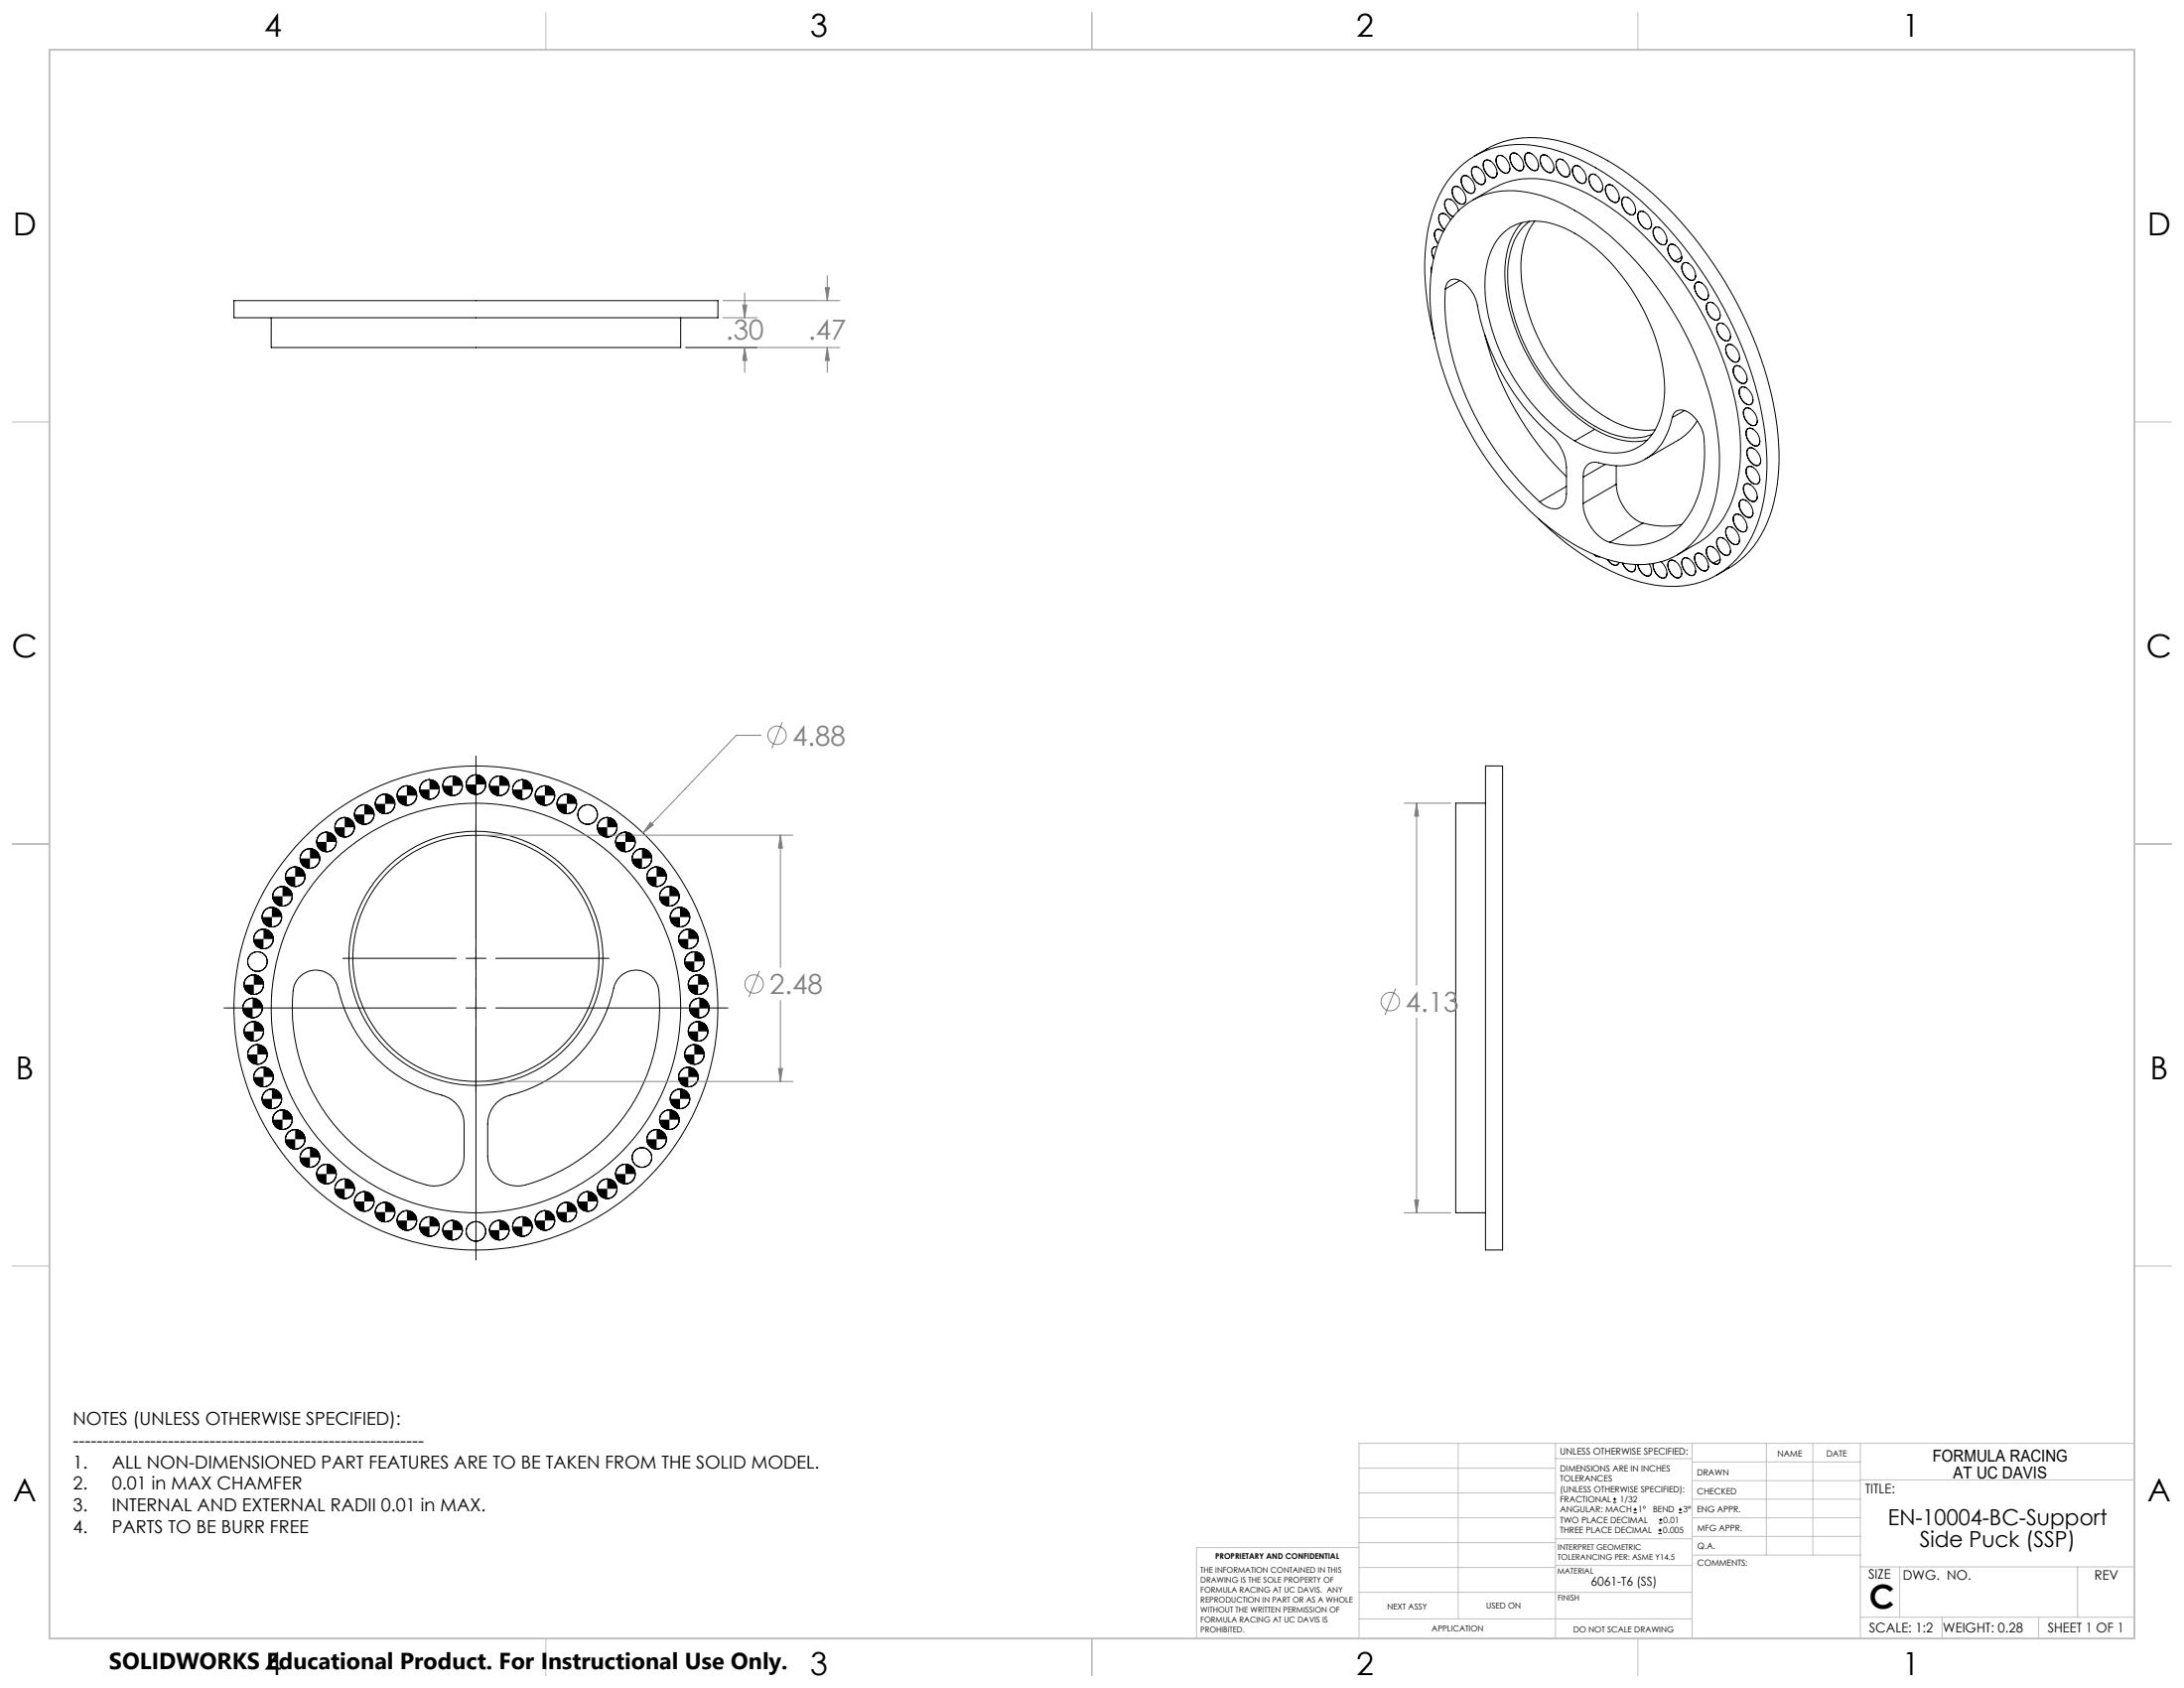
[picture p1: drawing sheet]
<svg xmlns="http://www.w3.org/2000/svg" width="559mm" height="432mm" viewBox="0 0 559 432" stroke-linecap="round" stroke-linejoin="round" font-family="sans-serif">
<g fill="none" stroke="#000" stroke-width=".25">
<path d="M377.3 39.9a25.6 25.6 0 0 1 22.6-3.6 57.5 57.5 0 0 1 23 13.2 101 101 0 0 1 31.8 59.4 48.9 48.9 0 0 1-2.6 24.9 23.1 23.1 0 0 1-9.8 11.5l-3.1 1.8M383.2 39.9a2.18 2.18 0 0 1 2.7 1.7l.4 1a1.24 1.24 0 0 1-.5 1.6 1.24 1.24 0 0 1-1.7-.4 3.5 3.5 0 0 1-1.2-3.6zM384.6 40a1.17 1.17 0 0 0-1.5 0 1.17 1.17 0 0 0-.3 1.5 3 3 0 0 0 2.9 2.7 1.15 1.15 0 0 0 .6-1.2M386.7 39.3a2.22 2.22 0 0 1 2.8 1.6l.3 1a1.23 1.23 0 0 1-.4 1.7 1.23 1.23 0 0 1-1.7-.4 3.4 3.4 0 0 1-1.2-3.6zM388.1 39.4a1.16 1.16 0 0 0-1.5 0 1.16 1.16 0 0 0-.2 1.5 3.4 3.4 0 0 0 2.5 2.8 1.03 1.03 0 0 0 1-1.3M390.5 39.3a1.66 1.66 0 0 1 2.1 .7 2.9 2.9 0 0 1 .7 3.5 2.23 2.23 0 0 1-2.8-1.7l-.4-1.4zM391.9 39.3a1.14 1.14 0 0 0-1.5 .1 1.14 1.14 0 0 0-.2 1.4 3.1 3.1 0 0 0 2.8 2.8 1.16 1.16 0 0 0 .7-1.2M394.4 39.8a2.18 2.18 0 0 1 2.8 1.6l.3 1a1.23 1.23 0 0 1-.4 1.7 1.23 1.23 0 0 1-1.7-.4 3.1 3.1 0 0 1-1-3.9zM395.8 39.9a1.14 1.14 0 0 0-1.4 0 1.14 1.14 0 0 0-.3 1.4 3.1 3.1 0 0 0 2.8 2.8 1.16 1.16 0 0 0 .7-1.2M368.8 58.9a1.17 1.17 0 0 0-1.5 .1 1.17 1.17 0 0 0-.2 1.4l.8 1.9a2.76 2.76 0 0 1-.5-3.4 1.57 1.57 0 0 1 1.9 .4M369.9 54.8a1.17 1.17 0 0 0-1.5 .1 1.17 1.17 0 0 0-.2 1.4l.3 1.1 1.1 1.3M371.2 56.2a2.13 2.13 0 0 0-2.7-1.4 2.95 2.95 0 0 0 1 3.9h.1"/>
<path d="M371.4 51.2a1.16 1.16 0 0 0-1.5 0 1.16 1.16 0 0 0-.2 1.4 3.7 3.7 0 0 0 2.1 2.8M371.9 47.9a2.19 2.19 0 0 1 2.8 1.6l.3 1a1.23 1.23 0 0 1-.4 1.6 1.23 1.23 0 0 1-1.7-.3 3.1 3.1 0 0 1-1-3.9zM372.6 54.5a19.7 19.7 0 0 1 19.8-5 48.7 48.7 0 0 1 21 12.2 85.5 85.5 0 0 1 25.9 48.3 41.3 41.3 0 0 1-2.2 22.8 18.9 18.9 0 0 1-21.1 11.4 45.5 45.5 0 0 1-22.8-11.9 85.9 85.9 0 0 1-26.9-50.2 39.6 39.6 0 0 1 2.8-22.4 22.8 22.8 0 0 1 3.5-5.2zM373.2 53.9a3.2 3.2 0 0 0-2.9-3 2.19 2.19 0 0 0 0 3.3l.7 .8 .8 .5M373.3 47.9a1.14 1.14 0 0 0-1.5 0 1.14 1.14 0 0 0-.2 1.5 3.4 3.4 0 0 0 2.5 2.8 1 1 0 0 0 1-1.2M374.2 45.1a1.63 1.63 0 0 1 2.2 .7 2.77 2.77 0 0 1 .6 3.5 2.18 2.18 0 0 1-2.8-1.6l-.3-1.1a1.64 1.64 0 0 1 .3-1.5zM375.6 45.2a1.16 1.16 0 0 0-1.4 0 1.16 1.16 0 0 0-.3 1.4 3.1 3.1 0 0 0 2.8 2.8 1.16 1.16 0 0 0 .7-1.2M376.7 51.2l5.4-3.1a21.7 21.7 0 0 1 17.4-1.3 55.9 55.9 0 0 1 24.3 16.8 85.1 85.1 0 0 1 21.2 45.5 38.4 38.4 0 0 1-3.3 22.1 18.6 18.6 0 0 1-7.2 7.7l-5.4 3.1M376.9 42.8a2.18 2.18 0 0 1 2.8 1.6l.3 1.1a1.24 1.24 0 0 1-.5 1.6 1.24 1.24 0 0 1-1.6-.4 3.4 3.4 0 0 1-1.2-3.6zM378.3 42.9a1.18 1.18 0 0 0-1.5 0 1.18 1.18 0 0 0-.2 1.5 3.1 3.1 0 0 0 2.8 2.8 1.25 1.25 0 0 0 .6-1.3M379.9 41.1a1.63 1.63 0 0 1 2.1 .7 2.77 2.77 0 0 1 .7 3.5 2.18 2.18 0 0 1-2.8-1.6l-.4-1a1.64 1.64 0 0 1 .4-1.6zM381.3 41.1a1.18 1.18 0 0 0-1.5 .1 1.18 1.18 0 0 0-.2 1.5 3.1 3.1 0 0 0 2.8 2.7 1.16 1.16 0 0 0 .6-1.2"/>
<path d="M384.6 59.7a13.1 13.1 0 0 1 14.1-2 40.6 40.6 0 0 1 18.6 16.2 48.3 48.3 0 0 1 8.6 26.4 17.1 17.1 0 0 1-5.5 13.3 13.4 13.4 0 0 1-13.3 1.2 38.8 38.8 0 0 1-17.5-14.6 50 50 0 0 1-9.7-26.4 18.6 18.6 0 0 1 4.7-14.1zM389.4 56.9a17.8 17.8 0 0 0-4.4 12.7 49.5 49.5 0 0 0 11 29.4 41.8 41.8 0 0 0 12 10.8M391.3 56.6a15 15 0 0 0-5.4 11.1 43.5 43.5 0 0 0 7 25.7 42.5 42.5 0 0 0 17.9 17 14.5 14.5 0 0 0 12 .7M392.7 56.6a19.1 19.1 0 0 0-3.5 13.9 49.9 49.9 0 0 0 20.8 35.7 19.1 19.1 0 0 0 13.5 3.7M398.5 40.9a1.61 1.61 0 0 1 2.2 .7 2.82 2.82 0 0 1 .6 3.5 2.21 2.21 0 0 1-2.8-1.6l-.4-1.1a1.54 1.54 0 0 1 .4-1.5zM399.9 41a1.16 1.16 0 0 0-1.5 0 1.16 1.16 0 0 0-.2 1.4 3.2 3.2 0 0 0 2.8 2.8 1.16 1.16 0 0 0 .7-1.2M402.7 42.5a1.63 1.63 0 0 1 2.1 .8 2.77 2.77 0 0 1 .7 3.4 2.18 2.18 0 0 1-2.8-1.6l-.4-1a1.64 1.64 0 0 1 .4-1.6zM404.1 42.6a1.17 1.17 0 0 0-1.5 0 1.17 1.17 0 0 0-.2 1.5 3 3 0 0 0 2.8 2.7 1.15 1.15 0 0 0 .7-1.2M406.9 44.7a2.18 2.18 0 0 1 2.8 1.7l.3 1a1.23 1.23 0 0 1-.4 1.6 1.23 1.23 0 0 1-1.7-.4 3.1 3.1 0 0 1-1-3.9zM408.3 44.8a1.15 1.15 0 0 0-1.5 0 1.15 1.15 0 0 0-.2 1.5 3 3 0 0 0 2.8 2.7 1.15 1.15 0 0 0 .7-1.2M411.1 47.4a2.18 2.18 0 0 1 2.8 1.6l.4 1.1a1.24 1.24 0 0 1-.5 1.6 1.24 1.24 0 0 1-1.7-.4 3.4 3.4 0 0 1-1.2-3.6zM412.5 47.5a1.16 1.16 0 0 0-1.4 0 1.16 1.16 0 0 0-.3 1.5 3.1 3.1 0 0 0 2.8 2.8 1.16 1.16 0 0 0 .7-1.3"/>
<path d="M415.3 50.6a1.63 1.63 0 0 1 2.2 .7 2.9 2.9 0 0 1 .6 3.5 2.18 2.18 0 0 1-2.8-1.6l-.3-1.1a1.64 1.64 0 0 1 .3-1.5zM416.7 50.7a1.16 1.16 0 0 0-1.4 0 1.16 1.16 0 0 0-.3 1.4 3.1 3.1 0 0 0 2.8 2.8 1.16 1.16 0 0 0 .7-1.2M419.4 54.2a2.18 2.18 0 0 1 2.8 1.6l.2 .5a1.5 1.5 0 0 1-.8 2.3 3.2 3.2 0 0 1-2.2-4.4zM420.8 54.3a1.15 1.15 0 0 0-1.5 0 1.15 1.15 0 0 0-.2 1.5 3 3 0 0 0 2.8 2.7 1.15 1.15 0 0 0 .7-1.2M423.3 58.2a2.18 2.18 0 0 1 2.8 1.7l.4 1a1.23 1.23 0 0 1-.5 1.6 1.23 1.23 0 0 1-1.6-.4 3.4 3.4 0 0 1-1.3-3.6zM424.7 58.3a1.16 1.16 0 0 0-1.4 .1 1.16 1.16 0 0 0-.3 1.4 3.2 3.2 0 0 0 2.9 2.8 1.21 1.21 0 0 0 .6-1.3M59.9 76.9h123.8v4.4h-123.8zM366.4 68.1l-.3 .6 .1 1.1M366.4 68.2l-.2 .5v1M366.9 66a2 2 0 0 1 .1-2.8l.6-.1a1.17 1.17 0 0 0-1.2 .5 1.17 1.17 0 0 0 0 1.3l.4 1.2M369.8 73.9a2.49 2.49 0 0 1 1.5-2.4 2.49 2.49 0 0 1 2.7 .5 10.2 10.2 0 0 1 4.4 7.9 61.2 61.2 0 0 0 19.6 32.7 11.9 11.9 0 0 1 2.8 7v6.7a3.2 3.2 0 0 1-3.4 3.8l-2.1-.7-1.4-1M369.8 73.9a62.4 62.4 0 0 0 7.2 31.9 77.6 77.6 0 0 0 16.9 22.6"/>
<path d="M373.6 71.8l-3.8 2.1M427.1 62.7a2.18 2.18 0 0 1 2.8 1.6l.3 1a1.24 1.24 0 0 1-.4 1.6 1.24 1.24 0 0 1-1.7-.4 3.5 3.5 0 0 1-1.2-3.6zM428.5 66.8l1.8-1a1.08 1.08 0 0 1-.5 1.1 1.08 1.08 0 0 1-1.3-.1zM428.5 62.7a1.17 1.17 0 0 0-1.5 0 1.17 1.17 0 0 0-.2 1.5l.6 1.5 1.1 1.1M430.7 67.3a1.63 1.63 0 0 1 2.1 .8 2.77 2.77 0 0 1 .7 3.4 2.18 2.18 0 0 1-2.8-1.6l-.4-1a1.64 1.64 0 0 1 .4-1.6zM432.1 67.4a1.16 1.16 0 0 0-1.5 .1 1.16 1.16 0 0 0-.2 1.4 3.1 3.1 0 0 0 2.8 2.8 1.16 1.16 0 0 0 .6-1.3M434 72.3a1.63 1.63 0 0 1 2.1 .7 2.77 2.77 0 0 1 .6 3.5 2.18 2.18 0 0 1-2.7-1.6l-.4-1a1.64 1.64 0 0 1 .4-1.6zM435.4 72.4a1.18 1.18 0 0 0-1.5 0 1.18 1.18 0 0 0-.3 1.5 3.1 3.1 0 0 0 2.9 2.8 1.16 1.16 0 0 0 .6-1.3M437 77.5a1.63 1.63 0 0 1 2.1 .7 2.77 2.77 0 0 1 .6 3.5 2.18 2.18 0 0 1-2.7-1.6l-.4-1a1.64 1.64 0 0 1 .4-1.6zM438.4 77.5a1.17 1.17 0 0 0-1.5 .1 1.17 1.17 0 0 0-.3 1.5 3 3 0 0 0 2.9 2.7 1.15 1.15 0 0 0 .6-1.2M69.4 81.3v7.6h104.8v-7.6M367 86.6a62.9 62.9 0 0 1-1.2-29.8 25.3 25.3 0 0 1 12.6-17.5 26.5 26.5 0 0 1 20.3-.7 65 65 0 0 1 26.6 18.1 102.1 102.1 0 0 1 25.9 51.6 51 51 0 0 1-2.2 27.3 22.5 22.5 0 0 1-25.5 14.1 51.8 51.8 0 0 1-24.8-12.4l-5.1-4.6"/>
<path d="M379.9 85.5a78.5 78.5 0 0 0 20.9 36.4M439.6 82.8a2.18 2.18 0 0 1 2.8 1.7l.3 1a1.24 1.24 0 0 1-.5 1.6 1.24 1.24 0 0 1-1.6-.4 3.4 3.4 0 0 1-1.2-3.6zM441 82.9a1.18 1.18 0 0 0-1.5 0 1.18 1.18 0 0 0-.2 1.5 3.1 3.1 0 0 0 2.8 2.8 1.16 1.16 0 0 0 .7-1.3M441.9 88.3a2.23 2.23 0 0 1 2.8 1.6l.3 1a1.23 1.23 0 0 1-.4 1.7 1.23 1.23 0 0 1-1.7-.5 3.1 3.1 0 0 1-1-3.8zM443.3 88.3a1.15 1.15 0 0 0-1.5 0 1.15 1.15 0 0 0-.2 1.5 3 3 0 0 0 2.8 2.8 1.15 1.15 0 0 0 .7-1.2M443.8 93.7a2.21 2.21 0 0 1 2.8 1.7l.4 1a1.24 1.24 0 0 1-.5 1.6 1.24 1.24 0 0 1-1.7-.4 3.5 3.5 0 0 1-1.2-3.6zM445.2 93.8a1.17 1.17 0 0 0-1.4 0 1.17 1.17 0 0 0-.3 1.5 3 3 0 0 0 2.8 2.7 1.15 1.15 0 0 0 .7-1.2M445.3 99.2a2.21 2.21 0 0 1 2.8 1.6l.4 1a1.24 1.24 0 0 1-.5 1.7 1.24 1.24 0 0 1-1.7-.5 3.5 3.5 0 0 1-1.2-3.6zM446.8 99.2a1.17 1.17 0 0 0-1.5 .1 1.17 1.17 0 0 0-.3 1.4 3 3 0 0 0 2.9 2.8 1.15 1.15 0 0 0 .6-1.2M408 109.8a18.2 18.2 0 0 0 13.5 2.8M408 109.8l-5.1 3M410.7 118.8l-5.6 3.3"/>
<path d="M413.5 119.1v4.8M427.8 106.8a14.5 14.5 0 0 1-9.3 11.8 17.7 17.7 0 0 1-10.1-.3 2.96 2.96 0 0 0-3.3 3v.8M427.8 106.8a2.42 2.42 0 0 1 4-1.4 9.7 9.7 0 0 1 4.3 8.8 30.3 30.3 0 0 1-4.4 18.2 17.2 17.2 0 0 1-18.2 6.7l-1.6-.4M431 105l-3.2 1.8M434.2 107.6a13.4 13.4 0 0 1-4.8 5l-8.5 4.9M446.4 104.5a2.22 2.22 0 0 1 2.8 1.6l.4 1a1.24 1.24 0 0 1-.5 1.7 1.24 1.24 0 0 1-1.7-.4 3.4 3.4 0 0 1-1.2-3.6zM447.1 109.7a1.63 1.63 0 0 1 2.2 .7 2.9 2.9 0 0 1 .6 3.5 2.18 2.18 0 0 1-2.8-1.6l-.3-1a1.64 1.64 0 0 1 .3-1.6zM447.1 119.5a2.21 2.21 0 0 1 2.8 1.6l.3 1a1.23 1.23 0 0 1-.5 1.7 1.23 1.23 0 0 1-1.6-.4 3.5 3.5 0 0 1-1.2-3.7zM447.3 114.7a2.21 2.21 0 0 1 2.8 1.6l.4 1.1a1.24 1.24 0 0 1-.5 1.6 1.24 1.24 0 0 1-1.7-.4 3.5 3.5 0 0 1-1.2-3.6zM447.9 104.6a1.16 1.16 0 0 0-1.5 0 1.16 1.16 0 0 0-.3 1.4 3.4 3.4 0 0 0 2.5 2.9 1.04 1.04 0 0 0 1-1.3M448.5 109.7a1.17 1.17 0 0 0-1.5 .1 1.17 1.17 0 0 0-.2 1.5 3.1 3.1 0 0 0 2.8 2.8 1.25 1.25 0 0 0 .7-1.3M448.5 119.5a1.16 1.16 0 0 0-1.5 0 1.16 1.16 0 0 0-.2 1.5 3.5 3.5 0 0 0 2.5 2.9 1.04 1.04 0 0 0 1-1.3"/>
<path d="M448.7 114.8a1.17 1.17 0 0 0-1.5 0 1.17 1.17 0 0 0-.2 1.5 3 3 0 0 0 2.8 2.7 1.15 1.15 0 0 0 .7-1.2M400.8 124.4l-6.9 4M405.1 128.8a11.1 11.1 0 0 0 6.8 9.9M405.1 122.1v6.7M413.5 123.9a11.3 11.3 0 0 0 6.9 9.9M413.5 123.9l-8.4 4.9M420.4 133.8a20.7 20.7 0 0 0 9.9 .4M420.4 133.8l-8.5 4.9M437 139.9a1.63 1.63 0 0 1 2.1 .8 2.77 2.77 0 0 1 .6 3.4 2.18 2.18 0 0 1-2.7-1.6l-.4-1a1.64 1.64 0 0 1 .4-1.6zM439.6 137.7a2.18 2.18 0 0 1 2.8 1.6l.3 1a1.24 1.24 0 0 1-.5 1.7 1.24 1.24 0 0 1-1.6-.4 3.4 3.4 0 0 1-1.2-3.6zM441 137.8a1.16 1.16 0 0 0-1.5 0 1.16 1.16 0 0 0-.2 1.4 3.1 3.1 0 0 0 2.8 2.8 1.16 1.16 0 0 0 .7-1.2M441.9 134.9a2.23 2.23 0 0 1 2.8 1.7l.3 1a1.23 1.23 0 0 1-.4 1.6 1.23 1.23 0 0 1-1.7-.4 3.1 3.1 0 0 1-1-3.9z"/>
<path d="M443.3 135a1.15 1.15 0 0 0-1.5 0 1.15 1.15 0 0 0-.2 1.5 3 3 0 0 0 2.8 2.7 1.15 1.15 0 0 0 .7-1.2M443.8 131.7a2.21 2.21 0 0 1 2.8 1.6l.4 1a1.24 1.24 0 0 1-.5 1.7 1.24 1.24 0 0 1-1.7-.4 3.5 3.5 0 0 1-1.2-3.6zM445.2 131.7a1.17 1.17 0 0 0-1.4 .1 1.17 1.17 0 0 0-.3 1.4 3 3 0 0 0 2.8 2.8 1.15 1.15 0 0 0 .7-1.2M445.3 128a1.56 1.56 0 0 1 2.2 .7 2.77 2.77 0 0 1 .6 3.5 2.18 2.18 0 0 1-2.8-1.6l-.3-1.1a1.54 1.54 0 0 1 .3-1.5zM446.4 123.9a2.22 2.22 0 0 1 2.8 1.6l.4 1.1a1.24 1.24 0 0 1-.5 1.6 1.24 1.24 0 0 1-1.7-.4 3.5 3.5 0 0 1-1.2-3.6zM446.8 128.1a1.16 1.16 0 0 0-1.5 0 1.16 1.16 0 0 0-.3 1.4 3.1 3.1 0 0 0 2.9 2.8 1.15 1.15 0 0 0 .6-1.2M447.9 124a1.16 1.16 0 0 0-1.5 0 1.16 1.16 0 0 0-.3 1.4 3.4 3.4 0 0 0 2.5 2.9 1.04 1.04 0 0 0 1-1.3M407.8 141.8l.9 .6 .6 .1-1-.3M407.8 141.9l.5 .3M408.5 142.1l-.2 .1M411.3 143.1a2.14 2.14 0 0 0 2.6 1.3l.4-.5M411.3 143.1a2.05 2.05 0 0 0 2.6 1.3l.3-.5"/>
<path d="M415.1 144a2.81 2.81 0 0 0 2.7 2.2 1.58 1.58 0 0 0 .6-1.8M415.1 144a2.84 2.84 0 0 0 2.7 2.2 1.25 1.25 0 0 0 .7-1.2M422 144.3l.4 .8a1.48 1.48 0 0 1-.8 2.3 3.4 3.4 0 0 1-2.6-3 3.2 3.2 0 0 0 2.9 2.9 1.25 1.25 0 0 0 .7-1.2M425 143.7a3.6 3.6 0 0 1 1.3 3.7 1.19 1.19 0 0 1-1.9 0 3.5 3.5 0 0 1-1.4-3.3 3.5 3.5 0 0 0 2.5 3.8 1.01 1.01 0 0 0 1-1.3M427.1 143.5a2.18 2.18 0 0 1 2.8 1.6l.3 1a1.24 1.24 0 0 1-.4 1.7 1.24 1.24 0 0 1-1.7-.4 3.5 3.5 0 0 1-1.2-3.6zM428.5 143.5a1.17 1.17 0 0 0-1.5 .1 1.17 1.17 0 0 0-.2 1.4 3 3 0 0 0 2.8 2.8 1.15 1.15 0 0 0 .7-1.2M430.7 142.9a2.22 2.22 0 0 1 2.8 1.6l.3 1a1.24 1.24 0 0 1-.5 1.6 1.24 1.24 0 0 1-1.6-.3 3.5 3.5 0 0 1-1.2-3.7zM432.1 142.9a1.16 1.16 0 0 0-1.5 0 1.16 1.16 0 0 0-.2 1.5 3.4 3.4 0 0 0 2.4 2.8 1.03 1.03 0 0 0 1-1.2M434 141.7a1.63 1.63 0 0 1 2.1 .7 2.77 2.77 0 0 1 .6 3.5 2.18 2.18 0 0 1-2.7-1.6l-.4-1.1a1.64 1.64 0 0 1 .4-1.5zM435.4 141.7a1.16 1.16 0 0 0-1.5 .1 1.16 1.16 0 0 0-.3 1.4 3.1 3.1 0 0 0 2.9 2.8 1.16 1.16 0 0 0 .6-1.2M438.4 140a1.16 1.16 0 0 0-1.5 .1 1.16 1.16 0 0 0-.3 1.4l.6 1.5 1.2 1.1M438.4 144.1l1.7-1a1.08 1.08 0 0 1-.5 1.1 1.08 1.08 0 0 1-1.2-.1z"/>
<path d="M109.9 199.5a2.46 2.46 0 0 0-2.5 2.5M115.8 198.5a2.53 2.53 0 0 0-2.5 2.5M121.8 198.2a2.52 2.52 0 0 0-2.5 2.5M121.8 193.4v128.9M127.7 198.5a2.52 2.52 0 0 0-2.5 2.5M133.7 199.5a2.46 2.46 0 0 0-2.5 2.5M380.1 195.9h4.4v123.9h-4.4zM79.3 217.1a2.52 2.52 0 0 0-2.5 2.5M81.8 219.6a2.52 2.52 0 0 1-2.5 2.5M83.5 212.9a2.52 2.52 0 0 0-2.5 2.5M86 215.4a2.52 2.52 0 0 1-2.5 2.5M88.2 209.1a2.46 2.46 0 0 0-2.5 2.5"/>
<path d="M90.7 211.6a2.52 2.52 0 0 1-2.5 2.5M93.2 205.8a2.52 2.52 0 0 0-2.5 2.6M95.7 208.4a2.52 2.52 0 0 1-2.5 2.5M98.5 203.1a2.52 2.52 0 0 0-2.5 2.5M101 205.6a2.52 2.52 0 0 1-2.5 2.5M104.1 201a2.46 2.46 0 0 0-2.5 2.5M106.6 203.5a2.46 2.46 0 0 1-2.5 2.5M112.4 202a2.59 2.59 0 0 1-2.5 2.5M118.3 201a2.46 2.46 0 0 1-2.5 2.5M124.3 200.7a2.52 2.52 0 0 1-2.5 2.5M130.2 201a2.52 2.52 0 0 1-2.5 2.5M136.1 202a2.52 2.52 0 0 1-2.4 2.5"/>
<path d="M139.4 201a2.46 2.46 0 0 0-2.5 2.5M141.9 203.5a2.46 2.46 0 0 1-2.5 2.5M145 203.1a2.52 2.52 0 0 0-2.5 2.5M147.5 205.6a2.52 2.52 0 0 1-2.5 2.5M155.4 209.1a2.46 2.46 0 0 0-2.5 2.5M157.9 211.6a2.59 2.59 0 0 1-2.5 2.5M160 212.9a2.52 2.52 0 0 0-2.5 2.5M162.5 215.4a2.52 2.52 0 0 1-2.5 2.5M164.3 217.1a2.52 2.52 0 0 0-2.6 2.5M166.8 219.6a2.52 2.52 0 0 1-2.5 2.5M380.1 205.5h-7.6v104.7h7.6M67.4 237.7a2.46 2.46 0 0 0-2.5 2.5"/>
<path d="M69.6 232.1a2.52 2.52 0 0 0-2.5 2.5M72.1 234.6a2.52 2.52 0 0 1-2.5 2.5M72.3 226.8a2.52 2.52 0 0 0-2.5 2.5M74.8 229.3a2.52 2.52 0 0 1-2.5 2.5M75.5 221.8a2.52 2.52 0 0 0-2.5 2.5M78 224.3a2.46 2.46 0 0 1-2.5 2.5M168 221.8a2.53 2.53 0 0 0-2.5 2.5M170.5 224.3a2.46 2.46 0 0 1-2.5 2.5M171.3 226.8a2.52 2.52 0 0 0-2.5 2.5M173.8 229.3a2.52 2.52 0 0 1-2.5 2.5M174 232.1a2.52 2.52 0 0 0-2.5 2.5M176.1 237.7a2.46 2.46 0 0 0-2.5 2.5"/>
<path d="M176.5 234.6a2.52 2.52 0 0 1-2.5 2.5M57.3 257.8h59.4M64.6 255.3a2.52 2.52 0 0 0-2.5 2.5M64.9 249.4a2.52 2.52 0 0 0-2.5 2.5M67.1 257.8a2.52 2.52 0 0 1-2.5 2.5M67.5 251.9a2.52 2.52 0 0 1-2.6 2.5M69.9 240.2a2.59 2.59 0 0 1-2.5 2.5M76.3 250.3a5.8 5.8 0 0 1 5.9-2 5.8 5.8 0 0 1 4.3 4.5 36.4 36.4 0 0 0 27.4 27.7 7.5 7.5 0 0 1 4.8 7v8.3a7.6 7.6 0 0 1-9.6 7.3 46.9 46.9 0 0 1-34-50.5l.3-.8zM87.7 245.1h29M119.2 245.1h5.1M119.2 257.8h5.1M126.9 245.1h28.9"/>
<path d="M126.9 257.8h59.3M158.7 249.8a5.8 5.8 0 0 1 6.1-1.3 5.8 5.8 0 0 1 3.8 4.9 46.9 46.9 0 0 1-35.1 49.9 7.7 7.7 0 0 1-8.7-7.5v-8.3a7.7 7.7 0 0 1 5.8-7.4 36.4 36.4 0 0 0 26.7-28.2l.8-1.5zM177.7 243.5a2.52 2.52 0 0 0-2.5 2.5M178.6 240.2a2.52 2.52 0 0 1-2.5 2.5M178.6 249.4a2.52 2.52 0 0 0-2.5 2.5M178.9 255.3a2.52 2.52 0 0 0-2.5 2.5M180.2 246a2.46 2.46 0 0 1-2.5 2.5M181.1 251.9a2.52 2.52 0 0 1-2.5 2.5M181.4 257.8a2.52 2.52 0 0 1-2.5 2.5M64.9 261.3a2.46 2.46 0 0 0-2.5 2.5M65.9 267.2a2.52 2.52 0 0 0-2.5 2.5M67.4 273a2.46 2.46 0 0 0-2.5 2.5"/>
<path d="M67.5 263.8a2.53 2.53 0 0 1-2.6 2.5M68.4 269.7a2.46 2.46 0 0 1-2.5 2.5M69.6 278.6a2.52 2.52 0 0 0-2.5 2.5M69.9 275.5a2.52 2.52 0 0 1-2.5 2.5M174 278.6a2.52 2.52 0 0 0-2.5 2.5M176.1 273a2.46 2.46 0 0 0-2.5 2.5M177.7 267.2a2.59 2.59 0 0 0-2.5 2.5M178.6 261.3a2.46 2.46 0 0 0-2.5 2.5M178.6 275.5a2.46 2.46 0 0 1-2.5 2.5M180.2 269.7a2.46 2.46 0 0 1-2.5 2.5M181.1 263.8a2.53 2.53 0 0 1-2.5 2.5M72.1 281.1a2.52 2.52 0 0 1-2.5 2.5"/>
<path d="M72.3 283.9a2.52 2.52 0 0 0-2.5 2.5M74.8 286.4a2.52 2.52 0 0 1-2.5 2.5M75.5 289a2.46 2.46 0 0 0-2.5 2.4M78 291.4a2.46 2.46 0 0 1-2.5 2.5M79.3 293.6a2.52 2.52 0 0 0-2.5 2.5M81.8 296.1a2.52 2.52 0 0 1-2.5 2.5M83.5 297.8a2.52 2.52 0 0 0-2.5 2.5M160 297.8a2.52 2.52 0 0 0-2.5 2.5M168 289a2.46 2.46 0 0 0-2.5 2.4M170.5 291.4a2.46 2.46 0 0 1-2.5 2.5M171.3 283.9a2.52 2.52 0 0 0-2.5 2.5M173.8 286.4a2.52 2.52 0 0 1-2.5 2.5"/>
<path d="M176.5 281.1a2.52 2.52 0 0 1-2.5 2.5M86 300.3a2.52 2.52 0 0 1-2.5 2.5M88.2 301.6a2.46 2.46 0 0 0-2.5 2.5M90.7 304.1a2.46 2.46 0 0 1-2.5 2.5M93.2 304.8a2.52 2.52 0 0 0-2.5 2.5M95.7 307.3a2.52 2.52 0 0 1-2.5 2.5M98.5 307.6a2.52 2.52 0 0 0-2.5 2.5M101 310.1a2.52 2.52 0 0 1-2.5 2.5M104.1 309.7a2.52 2.52 0 0 0-2.5 2.5M106.6 312.2a2.46 2.46 0 0 1-2.5 2.5M109.9 311.3a2.46 2.46 0 0 0-2.5 2.5M112.4 313.8a2.52 2.52 0 0 1-2.5 2.5"/>
<path d="M115.8 312.2a2.46 2.46 0 0 0-2.5 2.5M118.3 314.7a2.46 2.46 0 0 1-2.5 2.5M127.7 312.2a2.46 2.46 0 0 0-2.5 2.5M130.2 314.7a2.52 2.52 0 0 1-2.5 2.5M133.7 311.3a2.46 2.46 0 0 0-2.5 2.5M136.1 313.8a2.46 2.46 0 0 1-2.4 2.5M139.4 309.7a2.53 2.53 0 0 0-2.5 2.5M141.9 312.2a2.46 2.46 0 0 1-2.5 2.5M145 307.6a2.52 2.52 0 0 0-2.5 2.5M147.5 310.1a2.52 2.52 0 0 1-2.5 2.5M150.4 304.8a2.52 2.52 0 0 0-2.6 2.5M152.9 307.3a2.52 2.52 0 0 1-2.5 2.5"/>
<path d="M155.4 301.6a2.46 2.46 0 0 0-2.5 2.5M157.9 304.1a2.52 2.52 0 0 1-2.5 2.5M162.5 300.3a2.52 2.52 0 0 1-2.5 2.5M412.7 384.3h.9M412.7 383.5h.9M413.1 383.1v.8M418 387h.8M418 386.2h.8M418.4 385.7v.9M424.3 392.3h.9M424.3 391.4h.9M424.5 389.6h.8"/>
<path d="M424.5 388.8h.8M424.7 391v.9M424.9 388.4v.8M429.5 387h.9M429.5 386.2h.9M429.9 385.7v.9"/>
<circle cx="79.3" cy="219.6" r="2.53"/>
<circle cx="83.5" cy="215.4" r="2.53"/>
<circle cx="83.5" cy="215.4" r="2.51"/>
<circle cx="88.2" cy="211.6" r="2.53"/>
<circle cx="93.2" cy="208.4" r="2.53"/>
<circle cx="98.5" cy="205.7" r="2.53"/>
<circle cx="104.1" cy="203.5" r="2.52"/>
<circle cx="104.1" cy="203.5" r="2.5"/>
<circle cx="109.9" cy="202" r="2.53"/>
<circle cx="115.8" cy="201" r="2.52"/>
<circle cx="115.8" cy="201" r="2.5"/>
<circle cx="121.8" cy="200.7" r="2.5"/>
<circle cx="121.8" cy="200.7" r="2.53"/>
<circle cx="127.7" cy="201" r="2.51"/>
<circle cx="127.8" cy="201" r="2.52"/>
<circle cx="133.7" cy="202" r="2.53"/>
<circle cx="139.4" cy="203.5" r="2.52"/>
<circle cx="139.4" cy="203.5" r="2.49"/>
<circle cx="145" cy="205.7" r="2.53"/>
<circle cx="150.3" cy="208.3" r="2.5"/>
<circle cx="150.3" cy="208.4" r="2.53"/>
<circle cx="155.3" cy="211.6" r="2.53"/>
<circle cx="160" cy="215.4" r="2.53"/>
<circle cx="160" cy="215.4" r="2.51"/>
<circle cx="164.2" cy="219.6" r="2.53"/>
<circle cx="69.6" cy="234.6" r="2.53"/>
<circle cx="72.3" cy="229.3" r="2.5"/>
<circle cx="72.3" cy="229.3" r="2.53"/>
<circle cx="75.5" cy="224.3" r="2.51"/>
<circle cx="75.5" cy="224.2" r="2.53"/>
<circle cx="168" cy="224.2" r="2.53"/>
<circle cx="168" cy="224.3" r="2.5"/>
<circle cx="171.3" cy="229.3" r="2.5"/>
<circle cx="171.3" cy="229.3" r="2.53"/>
<circle cx="174" cy="234.6" r="2.53"/>
<circle cx="64.6" cy="257.8" r="2.5"/>
<circle cx="64.6" cy="257.9" r="2.53"/>
<circle cx="64.9" cy="251.9" r="2.54"/>
<circle cx="65.9" cy="246" r="2.5"/>
<circle cx="65.9" cy="246" r="2.52"/>
<circle cx="67.4" cy="240.2" r="2.52"/>
<circle cx="121.8" cy="257.8" r="61.9"/>
<circle cx="121.8" cy="245.2" r="32.5"/>
<circle cx="121.8" cy="245.1" r="31.5"/>
<circle cx="121.8" cy="257.8" r="52.4"/>
<circle cx="176.1" cy="240.2" r="2.52"/>
<circle cx="177.7" cy="246" r="2.52"/>
<circle cx="178.6" cy="251.9" r="2.54"/>
<circle cx="178.9" cy="257.8" r="2.5"/>
<circle cx="178.9" cy="257.9" r="2.53"/>
<circle cx="64.9" cy="263.8" r="2.53"/>
<circle cx="64.9" cy="263.8" r="2.49"/>
<circle cx="65.9" cy="269.7" r="2.51"/>
<circle cx="65.9" cy="269.7" r="2.53"/>
<circle cx="67.4" cy="275.5" r="2.52"/>
<circle cx="176.1" cy="275.5" r="2.52"/>
<circle cx="177.7" cy="269.7" r="2.53"/>
<circle cx="177.7" cy="269.7" r="2.5"/>
<circle cx="178.6" cy="263.8" r="2.53"/>
<circle cx="178.6" cy="263.8" r="2.49"/>
<circle cx="69.6" cy="281.1" r="2.5"/>
<circle cx="69.6" cy="281.1" r="2.53"/>
<circle cx="72.3" cy="286.4" r="2.5"/>
<circle cx="72.3" cy="286.4" r="2.53"/>
<circle cx="75.5" cy="291.4" r="2.52"/>
<circle cx="75.5" cy="291.5" r="2.5"/>
<circle cx="79.3" cy="296.1" r="2.5"/>
<circle cx="79.3" cy="296.1" r="2.53"/>
<circle cx="164.2" cy="296.1" r="2.5"/>
<circle cx="164.2" cy="296.1" r="2.53"/>
<circle cx="168" cy="291.4" r="2.52"/>
<circle cx="168" cy="291.5" r="2.49"/>
<circle cx="171.3" cy="286.4" r="2.5"/>
<circle cx="171.3" cy="286.4" r="2.53"/>
<circle cx="174" cy="281.1" r="2.5"/>
<circle cx="174" cy="281.1" r="2.53"/>
<circle cx="83.5" cy="300.3" r="2.53"/>
<circle cx="88.2" cy="304.1" r="2.53"/>
<circle cx="93.2" cy="307.3" r="2.5"/>
<circle cx="93.2" cy="307.4" r="2.53"/>
<circle cx="98.5" cy="310.1" r="2.5"/>
<circle cx="98.5" cy="310.1" r="2.53"/>
<circle cx="104.1" cy="312.2" r="2.51"/>
<circle cx="104.1" cy="312.2" r="2.53"/>
<circle cx="109.9" cy="313.8" r="2.53"/>
<circle cx="109.9" cy="313.8" r="2.5"/>
<circle cx="115.8" cy="314.7" r="2.52"/>
<circle cx="115.8" cy="314.7" r="2.49"/>
<circle cx="121.8" cy="315" r="2.5"/>
<circle cx="121.8" cy="315" r="2.53"/>
<circle cx="127.8" cy="314.7" r="2.5"/>
<circle cx="127.8" cy="314.7" r="2.52"/>
<circle cx="133.7" cy="313.8" r="2.53"/>
<circle cx="133.7" cy="313.8" r="2.5"/>
<circle cx="139.4" cy="312.2" r="2.53"/>
<circle cx="139.4" cy="312.2" r="2.5"/>
<circle cx="145" cy="310.1" r="2.5"/>
<circle cx="145" cy="310.1" r="2.53"/>
<circle cx="150.3" cy="307.3" r="2.5"/>
<circle cx="150.3" cy="307.4" r="2.53"/>
<circle cx="155.3" cy="304.1" r="2.53"/>
<circle cx="160" cy="300.3" r="2.53"/>
</g>
<g fill="none" stroke="#808080" stroke-width=".25">
<path d="M185 76.9h29.8M190 78h1.1l-.6 3.3zM190.5 74.9v6.4M211.2 73.6h1l-.5 3.3zM211.7 70.6v6.3M175.4 88.9h39.4M185 81.3h8.7M190.5 88.9l.6 3.3h-1.1zM190.5 88.9v6.3M211.7 88.9l.5 3.3h-1zM211.7 88.9v6.3M194.7 188.1h-6.3l-23.9 25"/>
<path d="M200.2 184.7l-2.7 6.8M123 213.6h79.8M166.4 210.3l.8 .7-2.7 2.1zM199.7 213.6l.5 3.4h-1zM199.7 213.6v33.9M359.3 205.5h11.9M362.4 205.5l.6 3.3h-1.1zM362.4 205.5v46.5M194.3 248.4l-2.7 6.7M199.7 255.9v20.7M357.1 252.9l-2.7 6.7M123 276.6h79.8"/>
<path d="M199.2 273.3h1l-.5 3.3zM362.4 260.4v49.8M359.3 310.2h11.9M361.9 307h1.1l-.6 3.2z"/>
<circle cx="198.8" cy="188.1" r="2.36"/>
<circle cx="193" cy="251.7" r="2.35"/>
<circle cx="355.7" cy="256.2" r="2.36"/>
</g>
<g fill="none" stroke="#c0c0c0" stroke-width=".25">
<path d="M139.7 3.2v9.5M279.4 3.2v9.5M419.1 3.2v9.5M3.1 107.9h9.6M546.1 107.9h9.5M3.1 215.9h9.6M546.1 215.9h9.5M3.1 323.8h9.6M546.1 323.8h9.5M347.7 375.6h50.3M373.1 369.2v44.9M398 369.2v49.9"/>
<path d="M398 373.1h34.9M432.9 369.2v49.9M432.9 378.7h43.1M432.9 374h43.1M451.9 369.2v28.6M463.8 369.2v28.6M476 369.2v49.9M476 378.6h70.1M546.1 369.2h-198.4v49.9M347.7 394.6h50.3M347.7 388.3h50.3M347.7 381.9h50.3"/>
<path d="M347.7 395.9h-41.6v23.2M398 393.6h35M432.9 383.5h43.1M432.9 388.3h43.1M432.9 393h43.1M433 397.8h43M139.7 419.1v9.6M279.4 419.1v9.6M347.7 414.1h85.2M347.7 401h50.3M347.7 407.3h50.3M398 407.4h34.9"/>
<path d="M398 400.5h35M419.1 419.1v9.6M476 413.7h70.1M476 400.8h70.1M486.1 400.8v12.9M496.9 413.7v5.4M521.6 413.7v5.4M531.6 400.8v12.9"/>
</g>
<path d="M12.7 12.7h533.4v406.4h-533.4z" fill="none" stroke="#c0c0c0" stroke-width=".5"/>
<path d="M113.3 314.7a2.46 2.46 0 0 0 2.5 2.5v-2.5zM115.8 312.2v2.5h2.5a2.46 2.46 0 0 0-2.5-2.5zM107.4 313.8a2.52 2.52 0 0 0 2.5 2.5v-2.5zM109.9 311.3v2.5h2.5a2.52 2.52 0 0 0-2.5-2.5zM101.6 312.2a2.52 2.52 0 0 0 2.5 2.5v-2.5zM104.1 309.7v2.5h2.5a2.46 2.46 0 0 0-2.5-2.5zM96 310.1a2.46 2.46 0 0 0 2.5 2.5v-2.5zM98.5 307.6v2.5h2.5a2.52 2.52 0 0 0-2.5-2.5zM90.7 307.3a2.46 2.46 0 0 0 2.5 2.5v-2.5zM93.2 304.8v2.5h2.5a2.52 2.52 0 0 0-2.5-2.5zM85.7 304.1a2.46 2.46 0 0 0 2.5 2.5v-2.5zM88.2 301.6v2.5h2.5a2.46 2.46 0 0 0-2.5-2.5zM81 300.3a2.46 2.46 0 0 0 2.5 2.5v-2.5zM83.5 297.8v2.5h2.5a2.52 2.52 0 0 0-2.5-2.5zM76.8 296.1a2.46 2.46 0 0 0 2.5 2.5v-2.5zM79.3 293.6v2.5h2.5a2.59 2.59 0 0 0-2.5-2.5zM73 291.4a2.52 2.52 0 0 0 2.5 2.5v-2.5zM75.5 289v2.4h2.5a2.46 2.46 0 0 0-2.5-2.4zM69.8 286.4a2.46 2.46 0 0 0 2.5 2.5v-2.5zM72.3 283.9v2.5h2.5a2.59 2.59 0 0 0-2.5-2.5zM67.1 281.1a2.46 2.46 0 0 0 2.5 2.5v-2.5zM69.6 278.6v2.5h2.5a2.52 2.52 0 0 0-2.5-2.5zM64.9 275.5a2.52 2.52 0 0 0 2.5 2.5v-2.5zM67.4 273v2.5h2.5a2.52 2.52 0 0 0-2.5-2.5zM63.4 269.7a2.52 2.52 0 0 0 2.5 2.5v-2.5zM65.9 267.2v2.5h2.5a2.46 2.46 0 0 0-2.5-2.5zM62.4 263.8a2.46 2.46 0 0 0 2.5 2.5v-2.5zM64.9 261.3v2.5h2.6a2.52 2.52 0 0 0-2.6-2.5zM62.1 257.8a2.46 2.46 0 0 0 2.5 2.5v-2.5zM64.6 255.3v2.5h2.5a2.59 2.59 0 0 0-2.5-2.5zM62.4 251.9a2.46 2.46 0 0 0 2.5 2.5v-2.5zM64.9 249.4v2.5h2.6a2.52 2.52 0 0 0-2.6-2.5zM64.9 240.2a2.59 2.59 0 0 0 2.5 2.5v-2.5zM67.4 237.7v2.5h2.5a2.52 2.52 0 0 0-2.5-2.5zM67.1 234.6a2.46 2.46 0 0 0 2.5 2.5v-2.5zM69.6 232.1v2.5h2.5a2.59 2.59 0 0 0-2.5-2.5zM69.8 229.3a2.46 2.46 0 0 0 2.5 2.5v-2.5zM72.3 226.8v2.5h2.5a2.59 2.59 0 0 0-2.5-2.5zM73 224.3a2.52 2.52 0 0 0 2.5 2.5v-2.5zM75.5 221.8v2.5h2.5a2.46 2.46 0 0 0-2.5-2.5zM76.8 219.6a2.46 2.46 0 0 0 2.5 2.5v-2.5zM79.3 217.1v2.5h2.5a2.59 2.59 0 0 0-2.5-2.5zM81 215.4a2.46 2.46 0 0 0 2.5 2.5v-2.5zM83.5 212.9v2.5h2.5a2.59 2.59 0 0 0-2.5-2.5zM85.7 211.6a2.52 2.52 0 0 0 2.5 2.5v-2.5zM88.2 209.1v2.5h2.5a2.46 2.46 0 0 0-2.5-2.5zM90.7 208.4a2.46 2.46 0 0 0 2.5 2.5v-2.5zM93.2 205.8v2.6h2.5a2.59 2.59 0 0 0-2.5-2.6zM96 205.6a2.46 2.46 0 0 0 2.5 2.5v-2.5zM98.5 203.1v2.5h2.5a2.59 2.59 0 0 0-2.5-2.5zM101.6 203.5a2.53 2.53 0 0 0 2.5 2.5v-2.5zM104.1 201v2.5h2.5a2.46 2.46 0 0 0-2.5-2.5zM107.4 202a2.59 2.59 0 0 0 2.5 2.5v-2.5zM109.9 199.5v2.5h2.5a2.52 2.52 0 0 0-2.5-2.5zM113.3 201a2.46 2.46 0 0 0 2.5 2.5v-2.5zM115.8 198.5v2.5h2.5a2.46 2.46 0 0 0-2.5-2.5zM119.3 200.7a2.46 2.46 0 0 0 2.5 2.5v-2.5zM121.8 198.2v2.5h2.5a2.59 2.59 0 0 0-2.5-2.5zM125.2 201a2.52 2.52 0 0 0 2.5 2.5v-2.5zM127.7 198.5v2.5h2.5a2.52 2.52 0 0 0-2.5-2.5zM131.2 202a2.52 2.52 0 0 0 2.5 2.5v-2.5zM133.7 199.5v2.5h2.4a2.46 2.46 0 0 0-2.4-2.5zM136.9 203.5a2.46 2.46 0 0 0 2.5 2.5v-2.5zM139.4 201v2.5h2.5a2.46 2.46 0 0 0-2.5-2.5zM142.5 205.6a2.46 2.46 0 0 0 2.5 2.5v-2.5zM145 203.1v2.5h2.5a2.59 2.59 0 0 0-2.5-2.5zM152.9 211.6a2.59 2.59 0 0 0 2.5 2.5v-2.5zM155.4 209.1v2.5h2.5a2.52 2.52 0 0 0-2.5-2.5zM157.5 215.4a2.46 2.46 0 0 0 2.5 2.5v-2.5zM160 212.9v2.5h2.5a2.59 2.59 0 0 0-2.5-2.5zM161.7 219.6a2.46 2.46 0 0 0 2.6 2.5v-2.5zM164.3 217.1v2.5h2.5a2.59 2.59 0 0 0-2.5-2.5zM165.5 224.3a2.46 2.46 0 0 0 2.5 2.5v-2.5zM168 221.8v2.5h2.5a2.46 2.46 0 0 0-2.5-2.5zM168.8 229.3a2.46 2.46 0 0 0 2.5 2.5v-2.5zM171.3 226.8v2.5h2.5a2.59 2.59 0 0 0-2.5-2.5zM171.5 234.6a2.46 2.46 0 0 0 2.5 2.5v-2.5zM174 232.1v2.5h2.5a2.59 2.59 0 0 0-2.5-2.5zM173.6 240.2a2.52 2.52 0 0 0 2.5 2.5v-2.5zM176.1 237.7v2.5h2.5a2.46 2.46 0 0 0-2.5-2.5zM175.2 246a2.52 2.52 0 0 0 2.5 2.5v-2.5zM177.7 243.5v2.5h2.5a2.46 2.46 0 0 0-2.5-2.5zM176.1 251.9a2.52 2.52 0 0 0 2.5 2.5v-2.5zM178.6 249.4v2.5h2.5a2.52 2.52 0 0 0-2.5-2.5zM176.4 257.8a2.46 2.46 0 0 0 2.5 2.5v-2.5zM178.9 255.3v2.5h2.5a2.59 2.59 0 0 0-2.5-2.5zM176.1 263.8a2.53 2.53 0 0 0 2.5 2.5v-2.5zM178.6 261.3v2.5h2.5a2.52 2.52 0 0 0-2.5-2.5zM175.2 269.7a2.52 2.52 0 0 0 2.5 2.5v-2.5zM177.7 267.2v2.5h2.5a2.46 2.46 0 0 0-2.5-2.5zM173.6 275.5a2.46 2.46 0 0 0 2.5 2.5v-2.5zM176.1 273v2.5h2.5a2.46 2.46 0 0 0-2.5-2.5zM171.5 281.1a2.46 2.46 0 0 0 2.5 2.5v-2.5zM174 278.6v2.5h2.5a2.52 2.52 0 0 0-2.5-2.5zM168.8 286.4a2.46 2.46 0 0 0 2.5 2.5v-2.5zM171.3 283.9v2.5h2.5a2.59 2.59 0 0 0-2.5-2.5zM165.5 291.4a2.46 2.46 0 0 0 2.5 2.5v-2.5zM168 289v2.4h2.5a2.46 2.46 0 0 0-2.5-2.4zM157.5 300.3a2.46 2.46 0 0 0 2.5 2.5v-2.5zM160 297.8v2.5h2.5a2.52 2.52 0 0 0-2.5-2.5zM152.9 304.1a2.52 2.52 0 0 0 2.5 2.5v-2.5zM155.4 301.6v2.5h2.5a2.52 2.52 0 0 0-2.5-2.5zM147.8 307.3a2.46 2.46 0 0 0 2.6 2.5v-2.5zM150.4 304.8v2.5h2.5a2.52 2.52 0 0 0-2.5-2.5zM142.5 310.1a2.46 2.46 0 0 0 2.5 2.5v-2.5zM145 307.6v2.5h2.5a2.52 2.52 0 0 0-2.5-2.5zM136.9 312.2a2.46 2.46 0 0 0 2.5 2.5v-2.5zM139.4 309.7v2.5h2.5a2.46 2.46 0 0 0-2.5-2.5zM131.2 313.8a2.46 2.46 0 0 0 2.5 2.5v-2.5zM133.7 311.3v2.5h2.4a2.46 2.46 0 0 0-2.4-2.5zM125.2 314.7a2.52 2.52 0 0 0 2.5 2.5v-2.5zM127.7 312.2v2.5h2.5a2.53 2.53 0 0 0-2.5-2.5z" fill="#000"/>
<path d="M166.4 210.3l-1.9 2.8 2.7-2.1zM199.7 213.6l.5 3.4h-1zM199.2 273.3h1l-.5 3.3zM190.5 88.9l.6 3.3h-1.1zM190 78h1.1l-.6 3.3zM211.7 88.9l.5 3.3h-1zM211.2 73.6h1l-.5 3.3zM362.4 205.5l.6 3.3h-1.1zM361.9 307h1.1l-.6 3.2z" fill="#808080"/>
<text font-size="8.5" x="478.3" y="411.4">C</text>
<g font-size="8.1">
<text x="67.6" y="9.3">4</text>
<text x="207.3" y="9.3">3</text>
<text x="347" y="9.3">2</text>
<text x="486.7" y="9.3">1</text>
<text x="3.3" y="60.1">D</text>
<text x="549.4" y="60.1">D</text>
<text x="3" y="168">C</text>
<text x="549.1" y="168">C</text>
<text x="4" y="276">B</text>
<text x="550.1" y="276">B</text>
<text x="3.3" y="383.9">A</text>
<text x="549.4" y="383.9">A</text>
<text x="67.6" y="428.4">4</text>
<text x="207.3" y="428.4">3</text>
<text x="347" y="428.4">2</text>
<text x="486.7" y="428.4">1</text>
</g>
<g font-size="7.1" fill="#808080">
<text x="185.7" y="86.9">.30</text>
<text x="206.8" y="86.9">.47</text>
<text x="202.7" y="190.7">4.88</text>
<text x="196.9" y="254.4">2.48</text>
<text x="359.6" y="258.9">4.13</text>
</g>
<text font-size="5.9" x="27.9" y="427">SOLIDWORKS Educational Product. For Instructional Use Only.</text>
<g font-size="5.6">
<text x="483.1" y="390.2">EN-10004-BC-Support</text>
<text x="491.2" y="395.8">Side Puck (SSP)</text>
</g>
<g font-size="4.6">
<text x="18.6" y="364.4">NOTES (UNLESS OTHERWISE SPECIFIED):</text>
<text x="18.6" y="370">-----------------------------------------------------------</text>
<text x="18.6" y="375.5">1.</text>
<text x="28.7" y="375.5">ALL NON-DIMENSIONED PART FEATURES ARE TO BE TAKEN FROM THE SOLID MODEL.</text>
<text x="18.6" y="381.1">2.</text>
<text x="28.7" y="381.1">0.01 in MAX CHAMFER</text>
<text x="18.6" y="386.7">3.</text>
<text x="28.7" y="386.7">INTERNAL AND EXTERNAL RADII 0.01 in MAX.</text>
<text x="18.6" y="392.3">4.</text>
<text x="28.7" y="392.3">PARTS TO BE BURR FREE</text>
</g>
<g font-size="4.2">
<text x="494.5" y="374">FORMULA RACING</text>
<text x="499.8" y="378.2">AT UC DAVIS</text>
</g>
<g font-size="3.4">
<text x="477.2" y="381.9">TITLE:</text>
<text x="478.1" y="404">SIZE</text>
<text x="486.9" y="404">DWG. NO.</text>
<text x="535.9" y="404.1">REV</text>
<text x="478.2" y="417.6">SCALE: 1:2</text>
<text x="497.1" y="417.7">WEIGHT: 0.28</text>
<text x="523.9" y="417.6">SHEET 1 OF 1</text>
</g>
<text font-size="3.2" x="407" y="405.7">6061-T6 (SS)</text>
<text font-size="2.4" x="399.2" y="372.1">UNLESS OTHERWISE SPECIFIED:</text>
<g font-size="2.2">
<text x="399.2" y="376.4">DIMENSIONS ARE IN INCHES</text>
<text x="434.2" y="377.3">DRAWN</text>
<text x="454.8" y="372.5">NAME</text>
<text x="467.3" y="372.6">DATE</text>
<text x="399.2" y="379">TOLERANCES</text>
<text x="399.2" y="381.7">(UNLESS OTHERWISE SPECIFIED):</text>
<text x="434.3" y="382.2">CHECKED</text>
<text x="399.2" y="389.6">TWO PLACE DECIMAL</text>
<text x="399.2" y="384.3">FRACTIONAL</text>
<text x="399.2" y="387">ANGULAR: MACH</text>
<text x="414.5" y="384.3">1/32</text>
<text x="419.1" y="387">1°</text>
<text x="422.9" y="387">BEND</text>
<text x="425.6" y="389.6">0.01</text>
<text x="430.6" y="387">3°</text>
<text x="434.2" y="386.9">ENG APPR.</text>
<text x="399.2" y="392.3">THREE PLACE DECIMAL</text>
<text x="425.5" y="392.3">0.005</text>
<text x="434.3" y="391.6">MFG APPR.</text>
<text x="434.3" y="396.3">Q.A.</text>
<text x="434.3" y="400.5">COMMENTS:</text>
</g>
<g font-size="2.1">
<text x="354.9" y="411.6">NEXT ASSY</text>
<text x="380.3" y="411.6">USED ON</text>
<text x="366.3" y="417.4">APPLICATION</text>
<text x="402.5" y="417.5">DO NOT SCALE DRAWING</text>
</g>
<g font-size="2">
<text x="310.9" y="398.8">PROPRIETARY AND CONFIDENTIAL</text>
<text x="398.6" y="396.5">INTERPRET GEOMETRIC</text>
<text x="398.6" y="399">TOLERANCING PER: ASME Y14.5</text>
<text x="307.2" y="402.4">THE INFORMATION CONTAINED IN THIS</text>
<text x="307.2" y="404.9">DRAWING IS THE SOLE PROPERTY OF</text>
<text x="307.2" y="407.5">FORMULA RACING AT UC DAVIS. ANY</text>
<text x="398.5" y="402.6">MATERIAL</text>
<text x="307.2" y="410">REPRODUCTION IN PART OR AS A WHOLE</text>
<text x="307.2" y="412.5">WITHOUT THE WRITTEN PERMISSION OF</text>
<text x="398.5" y="409.4">FINISH</text>
<text x="307.2" y="415">FORMULA RACING AT UC DAVIS IS</text>
<text x="307.2" y="417.6">PROHIBITED.</text>
</g>
</svg>
